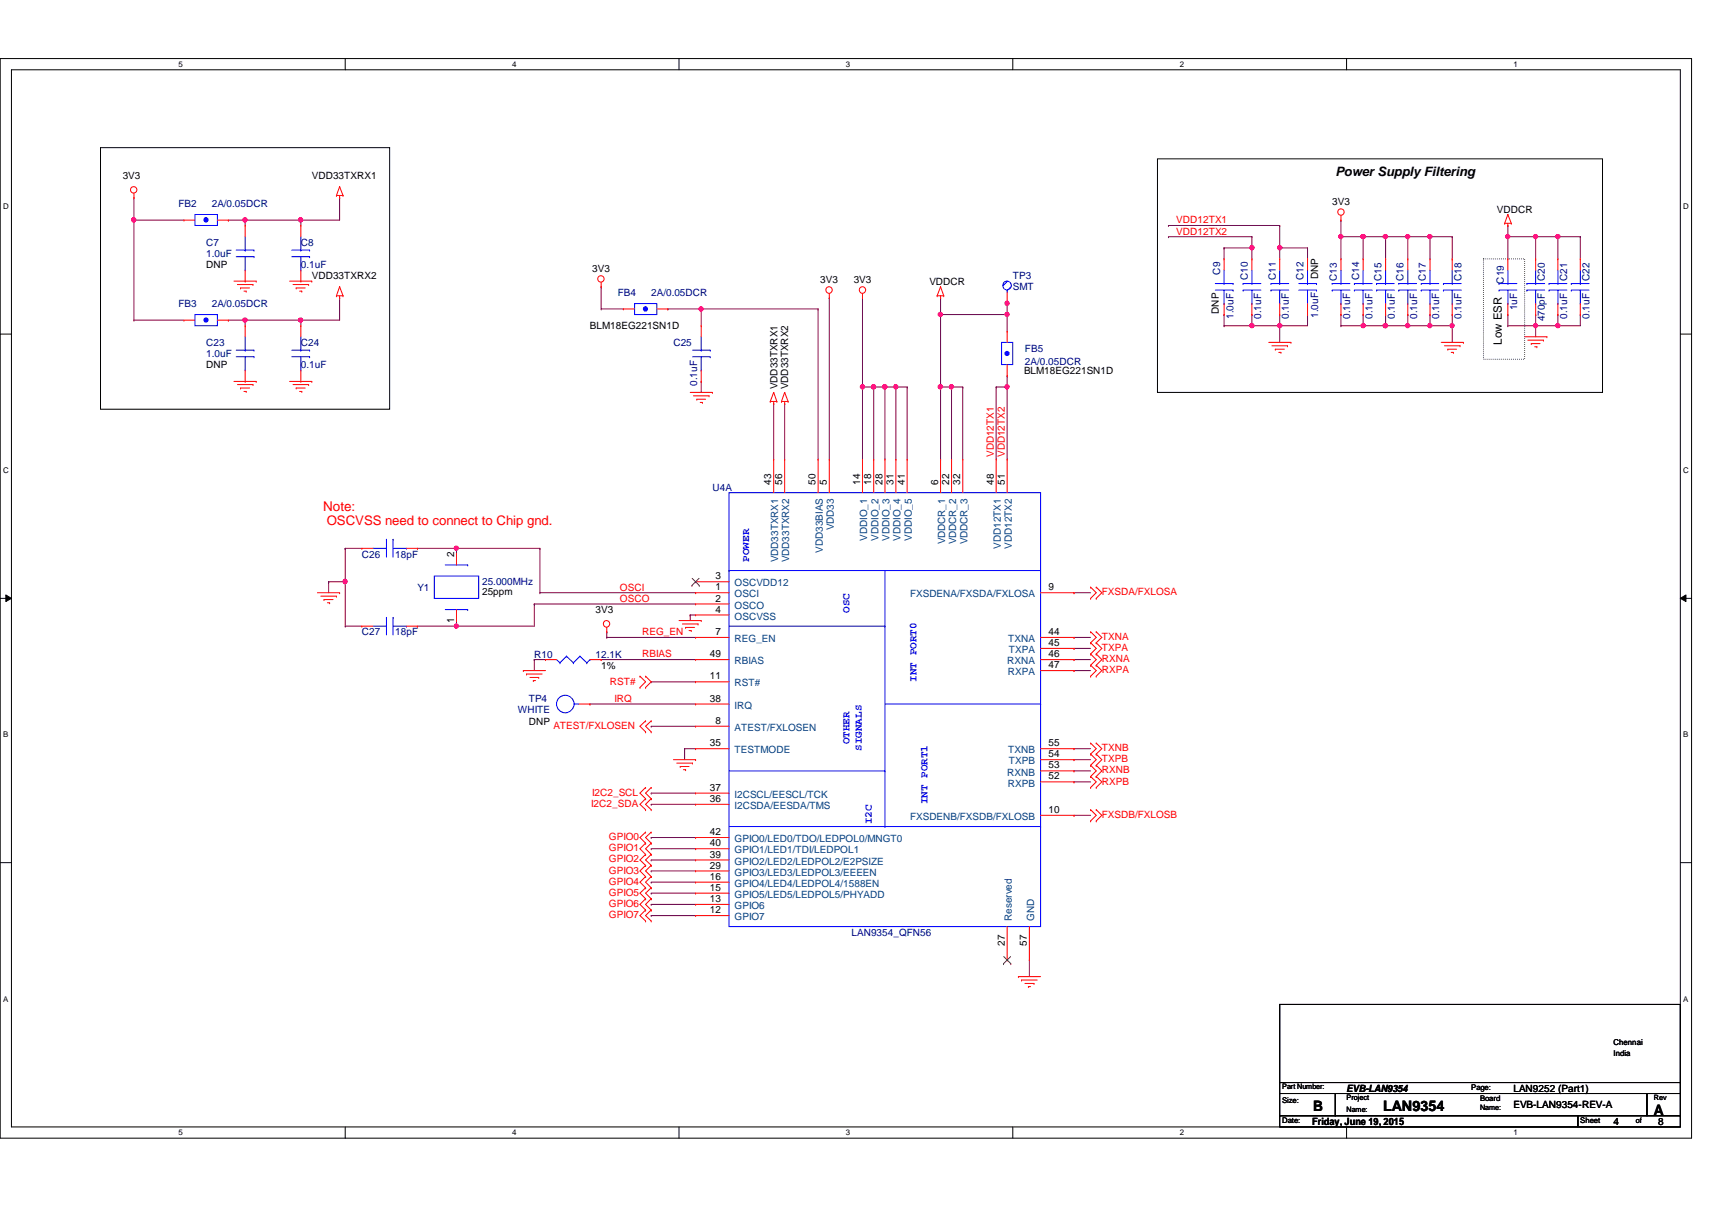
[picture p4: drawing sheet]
<svg xmlns="http://www.w3.org/2000/svg" width="297mm" height="210mm" viewBox="0 0 297 210" stroke-linecap="round" stroke-linejoin="round" font-family="sans-serif">
<path d="M0 10.2h293.5v187.2h-293.5zM2 12.1h289.5v183.4h-289.5z" fill="none" stroke="#000" stroke-width=".17"/>
<g fill="#fff">
<path d="M30.9 10.4h.8v1.5h-.8z"/>
<path d="M30.9 195.7h.8v1.5h-.8z"/>
</g>
<path d="M59.9 10.2v1.9M59.9 195.5v1.9" fill="none" stroke="#000" stroke-width=".17"/>
<g fill="#fff">
<path d="M88.9 10.4h.7v1.5h-.7z"/>
<path d="M88.9 195.7h.7v1.5h-.7z"/>
</g>
<path d="M117.8 10.2v1.9M117.8 195.5v1.9" fill="none" stroke="#000" stroke-width=".17"/>
<g fill="#fff">
<path d="M146.8 10.4h.7v1.5h-.7z"/>
<path d="M146.8 195.7h.7v1.5h-.7z"/>
</g>
<path d="M175.7 10.2v1.9M175.7 195.5v1.9" fill="none" stroke="#000" stroke-width=".17"/>
<g fill="#fff">
<path d="M204.7 10.4h.7v1.5h-.7z"/>
<path d="M204.7 195.7h.7v1.5h-.7z"/>
</g>
<path d="M233.6 10.2v1.9M233.6 195.5v1.9" fill="none" stroke="#000" stroke-width=".17"/>
<g fill="#fff">
<path d="M262.6 10.4h.8v1.5h-.8z"/>
<path d="M262.6 195.7h.8v1.5h-.8z"/>
<path d="M.5 35h1v1.5h-1z"/>
<path d="M292.1 35h.9v1.5h-.9z"/>
<path d="M.5 80.9h1v1.5h-1z"/>
<path d="M292.1 80.9h.9v1.5h-.9z"/>
</g>
<path d="M0 58h2M291.5 58h2" fill="none" stroke="#000" stroke-width=".17"/>
<g fill="#fff">
<path d="M.5 126.7h.9v1.5h-.9z"/>
<path d="M292.1 126.7h.8v1.5h-.8z"/>
</g>
<path d="M0 103.8h2M1 103.2l1 .6-1 .6zM291.5 103.8l1-.6v1.2zM291.5 103.8h2" fill="none" stroke="#000" stroke-width=".17"/>
<path d="M1 103.2l1 .6-1 .6zM291.5 103.8l1-.6v1.2z" fill="#000"/>
<g fill="#fff">
<path d="M.5 172.6h.9v1.5h-.9z"/>
<path d="M292.1 172.6h.8v1.5h-.8z"/>
</g>
<path d="M17.4 25.6h50.2v45.4h-50.2zM200.8 27.6h77.2v40.5h-77.2zM0 149.6h2M291.5 149.6h2" fill="none" stroke="#000" stroke-width=".17"/>
<path d="M257.4 44.9h7.1v17.4h-7.1z" fill="none" stroke="#000" stroke-width=".17" stroke-dasharray="0 .3"/>
<path d="M59.9 95.1h.1M59.9 95.1h2.9M72.4 95.1h.1M72.4 95.1h21.3M79.2 95.1h.1M59.9 108.6h.1M59.9 108.6h2.9M72.4 108.6h.1M72.4 108.6h6.8" fill="none" stroke="#800040" stroke-width=".17"/>
<circle cx="79.2" cy="95.1" r=".37" fill="#f0f"/>
<circle cx="79.2" cy="95.1" r=".37" fill="none" stroke="#f0f" stroke-width=".17"/>
<path d="M236.5 41.1h.1M236.5 41.1v3.8M93.7 95.1h.1M93.7 95.1v7.7M92.7 104.8h.1M92.7 104.8v3.8" fill="none" stroke="#800040" stroke-width=".17"/>
<circle cx="236.5" cy="41" r=".37" fill="#f0f"/>
<circle cx="236.5" cy="41" r=".37" fill="none" stroke="#f0f" stroke-width=".17"/>
<path d="M236.5 54.6h.1M236.5 54.6v1.9M261.6 56.5h.1M261.6 56.5h4.8" fill="none" stroke="#800040" stroke-width=".17"/>
<circle cx="266.4" cy="56.5" r=".37" fill="#f0f"/>
<circle cx="266.4" cy="56.5" r=".37" fill="none" stroke="#f0f" stroke-width=".17"/>
<path d="M266.4 54.6h.1M266.4 54.6v1.9M270.3 54.6h.1M270.3 41.1h.1M270.3 41.1v3.8M270.3 54.6v1.9" fill="none" stroke="#800040" stroke-width=".17"/>
<circle cx="270.3" cy="41" r=".37" fill="#f0f"/>
<circle cx="270.3" cy="41" r=".37" fill="none" stroke="#f0f" stroke-width=".17"/>
<path d="M252 56.5h.1M252 56.5v2.9M261.6 54.6h.1M261.6 41.1h.1M261.6 41.1v3.8M261.6 54.6v1.9M266.4 56.5h.1M266.4 41.1h.1M266.4 56.5h3.9M266.4 41.1v3.8M266.4 56.5v1.9" fill="none" stroke="#800040" stroke-width=".17"/>
<circle cx="266.4" cy="41" r=".37" fill="#f0f"/>
<circle cx="266.4" cy="41" r=".37" fill="none" stroke="#f0f" stroke-width=".17"/>
<path d="M240.4 41.1h.1M240.4 41.1v3.8" fill="none" stroke="#800040" stroke-width=".17"/>
<circle cx="240.4" cy="41" r=".37" fill="#f0f"/>
<circle cx="240.4" cy="41" r=".37" fill="none" stroke="#f0f" stroke-width=".17"/>
<path d="M240.4 54.6h.1M240.4 54.6v1.9" fill="none" stroke="#800040" stroke-width=".17"/>
<circle cx="240.4" cy="56.5" r=".37" fill="#f0f"/>
<circle cx="240.4" cy="56.5" r=".37" fill="none" stroke="#f0f" stroke-width=".17"/>
<path d="M232.7 41.1h.1M232.7 41.1v3.8" fill="none" stroke="#800040" stroke-width=".17"/>
<circle cx="232.6" cy="41" r=".37" fill="#f0f"/>
<circle cx="232.6" cy="41" r=".37" fill="none" stroke="#f0f" stroke-width=".17"/>
<path d="M244.3 41.1h.1M244.3 41.1v3.8" fill="none" stroke="#800040" stroke-width=".17"/>
<circle cx="244.2" cy="41" r=".37" fill="#f0f"/>
<circle cx="244.2" cy="41" r=".37" fill="none" stroke="#f0f" stroke-width=".17"/>
<path d="M232.7 54.6h.1M232.7 54.6v1.9M240.4 56.5h.1M244.3 54.6h.1M244.3 54.6v1.9h-3.9" fill="none" stroke="#800040" stroke-width=".17"/>
<circle cx="240.4" cy="56.5" r=".37" fill="#f0f"/>
<circle cx="240.4" cy="56.5" r=".37" fill="none" stroke="#f0f" stroke-width=".17"/>
<path d="M244.3 56.5h.1M248.1 54.6h.1M248.1 54.6v1.9h-3.8" fill="none" stroke="#800040" stroke-width=".17"/>
<circle cx="244.2" cy="56.5" r=".37" fill="#f0f"/>
<circle cx="244.2" cy="56.5" r=".37" fill="none" stroke="#f0f" stroke-width=".17"/>
<g fill="none" stroke="#800040" stroke-width=".17">
<path d="M143.9 51.7h.1M143.9 51.7v28M232.7 56.5h.1M232.7 56.5h3.8M274.2 54.6h.1M274.2 41.1h.1M274.2 41.1v3.8M274.2 54.6v1.9M134.2 70h.1M134.2 70v9.7M149.6 67.1h.1M149.6 67.1v12.6"/>
<path d="M104.3 114.4h.1M104.3 114.4h16.4M105.3 110.6h.1M105.3 110.6h15.4M113 118.3h.1M113 118.3h7.7M119.8 106.7h.1M119.8 106.7h.9M119.8 106.7v1M186.3 102.8h.1M186.3 116.3h.1M186.3 114.4h.1"/>
<path d="M186.3 110.6h.1M186.3 112.5h.1M186.3 102.8h2.9M186.3 110.6h2.9M186.3 116.3h2.9M186.3 114.4h2.9M186.3 112.5h2.9M102.4 122.1h.1M102.4 122.1h18.3M113 126h.1M113 126h7.7M118.8 129.9h.1"/>
<path d="M118.8 129.9h1.9"/>
</g>
<circle cx="149.6" cy="67.1" r=".38" fill="#f0f"/>
<circle cx="149.6" cy="67.1" r=".38" fill="none" stroke="#f0f" stroke-width=".17"/>
<path d="M149.6 67.1h.1M149.6 67.1h2M153.5 67.1h.1M153.5 67.1v12.6M155.4 67.1h.1M155.4 67.1v12.6" fill="none" stroke="#800040" stroke-width=".17"/>
<circle cx="153.5" cy="67.1" r=".38" fill="#f0f"/>
<circle cx="153.5" cy="67.1" r=".38" fill="none" stroke="#f0f" stroke-width=".17"/>
<path d="M153.5 67.1h.1M153.5 67.1h1.9" fill="none" stroke="#800040" stroke-width=".17"/>
<circle cx="155.4" cy="67.1" r=".38" fill="#f0f"/>
<circle cx="155.4" cy="67.1" r=".38" fill="none" stroke="#f0f" stroke-width=".17"/>
<circle cx="153.5" cy="67.1" r=".38" fill="#f0f"/>
<circle cx="153.5" cy="67.1" r=".38" fill="none" stroke="#f0f" stroke-width=".17"/>
<path d="M151.6 67.1h.1M151.6 67.1v12.6" fill="none" stroke="#800040" stroke-width=".17"/>
<circle cx="151.6" cy="67.1" r=".38" fill="#f0f"/>
<circle cx="151.6" cy="67.1" r=".38" fill="none" stroke="#f0f" stroke-width=".17"/>
<path d="M151.6 67.1h.1M151.6 67.1h1.9" fill="none" stroke="#800040" stroke-width=".17"/>
<circle cx="151.6" cy="67.1" r=".38" fill="#f0f"/>
<circle cx="151.6" cy="67.1" r=".38" fill="none" stroke="#f0f" stroke-width=".17"/>
<path d="M163.2 67.1h.1M163.2 67.1v12.6" fill="none" stroke="#800040" stroke-width=".17"/>
<circle cx="163.2" cy="67.1" r=".38" fill="#f0f"/>
<circle cx="163.2" cy="67.1" r=".38" fill="none" stroke="#f0f" stroke-width=".17"/>
<path d="M163.2 54.6h.1M163.2 54.6v12.5M165.1 67.1h.1M165.1 67.1h1.9M167 67.1h.1M167 67.1v12.6" fill="none" stroke="#800040" stroke-width=".17"/>
<circle cx="163.2" cy="54.5" r=".37" fill="#f0f"/>
<circle cx="163.2" cy="54.5" r=".37" fill="none" stroke="#f0f" stroke-width=".17"/>
<path d="M165.1 67.1h.1M165.1 67.1v12.6" fill="none" stroke="#800040" stroke-width=".17"/>
<circle cx="165.1" cy="67.1" r=".38" fill="#f0f"/>
<circle cx="165.1" cy="67.1" r=".38" fill="none" stroke="#f0f" stroke-width=".17"/>
<path d="M155.4 67.1h.1M155.4 67.1h2M157.4 67.1h.1M157.4 67.1v12.6M163.2 67.1h.1M163.2 67.1h1.9M172.8 67.1h.1M172.8 67.1v12.6M174.7 67.1h.1M174.7 67.1v12.6" fill="none" stroke="#800040" stroke-width=".17"/>
<circle cx="174.7" cy="67.1" r=".38" fill="#f0f"/>
<circle cx="174.7" cy="67.1" r=".38" fill="none" stroke="#f0f" stroke-width=".17"/>
<g fill="none" stroke="#800040" stroke-width=".17">
<path d="M121.7 53.6h.1M121.7 53.6h20.2M136.1 70h.1M136.1 70v9.7M186.3 129.9h.1M186.3 131.8h.1M186.3 133.7h.1M186.3 135.6h.1M186.3 129.9h2.9M186.3 131.8h2.9M186.3 133.7h2.9M186.3 135.6h2.9"/>
<path d="M186.3 141.4h.1M186.3 141.4h2.9"/>
</g>
<circle cx="121.6" cy="53.6" r=".38" fill="#f0f"/>
<circle cx="121.6" cy="53.6" r=".38" fill="none" stroke="#f0f" stroke-width=".17"/>
<g fill="none" stroke="#800040" stroke-width=".17">
<path d="M141.9 53.6h.1M141.9 53.6v26.1M149.6 51.7h.1M149.6 51.7v15.4M172.8 67.1h.1M172.8 67.1h1.9M79.2 95.1h.1M79.2 95.1v1M79.2 107.7h.1M79.2 108.6h.1M79.2 107.7v.9M79.2 108.6h13.5"/>
<path d="M113 137.6h.1M113 139.5h.1M113 137.6h7.7M113 139.5h7.7M113 145.3h.1M113 147.2h.1M113 149.2h.1M113 145.3h7.7M113 147.2h7.7M113 149.2h7.7M178.6 166.5h.1M178.6 166.5v2.9"/>
</g>
<circle cx="79.2" cy="108.6" r=".37" fill="#f0f"/>
<circle cx="79.2" cy="108.6" r=".37" fill="none" stroke="#f0f" stroke-width=".17"/>
<path d="M52.2 38.2h.1M52.2 38.2h6.7" fill="none" stroke="#800040" stroke-width=".17"/>
<circle cx="52.2" cy="38.1" r=".38" fill="#f0f"/>
<circle cx="52.2" cy="38.1" r=".38" fill="none" stroke="#f0f" stroke-width=".17"/>
<path d="M42.5 38.2h.1M42.5 38.2v.9M52.2 38.2h.1M52.2 38.2v.9M52.2 55.5h.1M52.2 55.5v1M52.2 55.5h6.7" fill="none" stroke="#800040" stroke-width=".17"/>
<circle cx="52.2" cy="55.5" r=".37" fill="#f0f"/>
<circle cx="52.2" cy="55.5" r=".37" fill="none" stroke="#f0f" stroke-width=".17"/>
<path d="M23.2 38.2h.1M23.2 38.2h8.7M23.2 38.2v17.3M23.2 55.5h.1M23.2 55.5h8.7M42.5 55.5h.1M42.5 55.5v1" fill="none" stroke="#800040" stroke-width=".17"/>
<circle cx="23.2" cy="38.1" r=".38" fill="#f0f"/>
<circle cx="23.2" cy="38.1" r=".38" fill="none" stroke="#f0f" stroke-width=".17"/>
<path d="M23.2 34.3h.1M23.2 34.3v3.9M39.6 38.2h.1M39.6 38.2h12.6M42.5 38.2h.1M58.9 34.3h.1M58.9 34.3v3.9M58.9 51.7h.1M58.9 51.7v3.8" fill="none" stroke="#800040" stroke-width=".17"/>
<circle cx="42.5" cy="38.1" r=".38" fill="#f0f"/>
<circle cx="42.5" cy="38.1" r=".38" fill="none" stroke="#f0f" stroke-width=".17"/>
<path d="M39.6 55.5h.1M39.6 55.5h12.6M42.5 55.5h.1" fill="none" stroke="#800040" stroke-width=".17"/>
<circle cx="42.5" cy="55.5" r=".37" fill="#f0f"/>
<circle cx="42.5" cy="55.5" r=".37" fill="none" stroke="#f0f" stroke-width=".17"/>
<path d="M222 43h.1M222 43v1.9" fill="none" stroke="#800040" stroke-width=".17"/>
<circle cx="222" cy="43" r=".38" fill="#f0f"/>
<circle cx="222" cy="43" r=".38" fill="none" stroke="#f0f" stroke-width=".17"/>
<path d="M202.7 41.1h.1M202.7 41.1h14.5M217.2 43h.1M217.2 43v1.9" fill="none" stroke="#800040" stroke-width=".17"/>
<circle cx="217.2" cy="43" r=".38" fill="#f0f"/>
<circle cx="217.2" cy="43" r=".38" fill="none" stroke="#f0f" stroke-width=".17"/>
<path d="M202.7 39.1h.1M202.7 39.1h19.3M163.2 54.6h.1M163.2 51.7h.1M163.2 54.6h11.5M163.2 51.7v2.9M217.2 54.6h.1M217.2 54.6v1.9M222 56.5h.1M222 56.5v2.9M59.9 100.9h.1M59.9 100.9v7.7" fill="none" stroke="#800040" stroke-width=".17"/>
<circle cx="59.9" cy="100.9" r=".38" fill="#f0f"/>
<circle cx="59.9" cy="100.9" r=".38" fill="none" stroke="#f0f" stroke-width=".17"/>
<g fill="none" stroke="#800040" stroke-width=".17">
<path d="M104.3 53.6h.1M104.3 49.7h.1M104.3 53.6h3.9M104.3 49.7v3.9M115.9 53.6h.1M115.9 53.6h5.8M121.7 53.6h.1M121.7 53.6v2.9M217.2 56.5h.1M217.2 56.5h4.8M121.7 66.2h.1M121.7 66.2v1.9"/>
<path d="M92.7 104.8h.1M92.7 104.8h28M93.7 102.8h.1M93.7 102.8h27"/>
</g>
<circle cx="222" cy="56.5" r=".37" fill="#f0f"/>
<circle cx="222" cy="56.5" r=".37" fill="none" stroke="#f0f" stroke-width=".17"/>
<circle cx="217.2" cy="56.5" r=".37" fill="#f0f"/>
<circle cx="217.2" cy="56.5" r=".37" fill="none" stroke="#f0f" stroke-width=".17"/>
<g fill="none" stroke="#800040" stroke-width=".17">
<path d="M222 39.1h.1M222 39.1v3.9M174.7 54.6h.1M174.7 54.6v2.9M212.4 43h.1M212.4 54.6h.1M212.4 56.5h.1M212.4 43v1.9M212.4 54.6v1.9M212.4 56.5h4.8M217.2 41.1h.1M217.2 41.1v1.9h-4.8"/>
<path d="M222 54.6h.1M222 43h.1M222 56.5h.1M222 54.6v1.9M222 43h4.9M226.9 43h.1M226.9 54.6h.1M226.9 43v1.9M226.9 54.6v1.9h-4.9M174.7 65.2h.1M174.7 65.2v1.9"/>
</g>
<circle cx="174.7" cy="54.5" r=".37" fill="#f0f"/>
<circle cx="174.7" cy="54.5" r=".37" fill="none" stroke="#f0f" stroke-width=".17"/>
<g fill="none" stroke="#800040" stroke-width=".17">
<path d="M232.7 41.1h.1M232.7 41.1h3.8M240.4 41.1h.1M240.4 41.1h7.7M244.3 41.1h.1M261.6 41.1h.1M261.6 41.1h12.6M266.4 41.1h.1M270.3 41.1h.1M59.9 95.1h.1M59.9 95.1v5.8h-2.9M57 100.9h.1"/>
<path d="M57 100.9v1.9M92.7 114.4h.1M92.7 114.4h2M92.7 114.4v1.9M105.3 109.6h.1M105.3 109.6v1M118.8 129.9h.1M118.8 129.9v1.9"/>
</g>
<circle cx="261.6" cy="41" r=".37" fill="#f0f"/>
<circle cx="261.6" cy="41" r=".37" fill="none" stroke="#f0f" stroke-width=".17"/>
<path d="M270.3 56.5h.1M270.3 56.5h3.9" fill="none" stroke="#800040" stroke-width=".17"/>
<circle cx="270.3" cy="56.5" r=".37" fill="#f0f"/>
<circle cx="270.3" cy="56.5" r=".37" fill="none" stroke="#f0f" stroke-width=".17"/>
<path d="M248.1 41.1h.1M248.1 41.1v3.8" fill="none" stroke="#800040" stroke-width=".17"/>
<circle cx="248.1" cy="41" r=".37" fill="#f0f"/>
<circle cx="248.1" cy="41" r=".37" fill="none" stroke="#f0f" stroke-width=".17"/>
<path d="M248.1 56.5h.1M248.1 56.5h3.9" fill="none" stroke="#800040" stroke-width=".17"/>
<circle cx="251.9" cy="56.5" r=".37" fill="#f0f"/>
<circle cx="251.9" cy="56.5" r=".37" fill="none" stroke="#f0f" stroke-width=".17"/>
<circle cx="248.1" cy="56.5" r=".37" fill="#f0f"/>
<circle cx="248.1" cy="56.5" r=".37" fill="none" stroke="#f0f" stroke-width=".17"/>
<path d="M261.6 39.1h.1M261.6 39.1v2M236.5 56.5h.1M236.5 56.5h3.9M248.1 41.1h.1M248.1 41.1h3.9M252 54.6h.1M252 41.1h.1M252 41.1v3.8M252 54.6v1.9" fill="none" stroke="#800040" stroke-width=".17"/>
<circle cx="236.5" cy="56.5" r=".37" fill="#f0f"/>
<circle cx="236.5" cy="56.5" r=".37" fill="none" stroke="#f0f" stroke-width=".17"/>
<path d="M174.7 52.7h.1M174.7 52.7v1.9M113 151.1h.1M113 153h.1M113 154.9h.1M113 156.9h.1M113 158.8h.1M113 151.1h7.7M113 153h7.7M113 154.9h7.7M113 156.9h7.7M113 158.8h7.7" fill="none" stroke="#800040" stroke-width=".17"/>
<circle cx="174.7" cy="52.6" r=".38" fill="#f0f"/>
<circle cx="174.7" cy="52.6" r=".38" fill="none" stroke="#f0f" stroke-width=".17"/>
<path d="M236.5 41.1h.1M236.5 41.1h3.9" fill="none" stroke="#800040" stroke-width=".17"/>
<circle cx="236.5" cy="41" r=".37" fill="#f0f"/>
<circle cx="236.5" cy="41" r=".37" fill="none" stroke="#f0f" stroke-width=".17"/>
<path d="M232.7 38.2h.1M232.7 38.2v2.9" fill="none" stroke="#800040" stroke-width=".17"/>
<g fill="none" stroke="#f00" stroke-width=".17">
<path d="M23.2 34.3h.1M23.2 33.5v.8M58.4 33.9h.1M58.4 33.9h1.1M58.9 34.3h.1M58.9 32.4h.1M58.9 33.9v.4M58.9 32.4l-.5 1.5M58.9 32.4l.6 1.5M59.5 33.9h.1M232.7 38.2h.1M232.7 37.4v.8"/>
<path d="M261.1 38.7h.1M261.1 38.7h1.1M261.6 39.1h.1M261.6 37.2h.1M261.6 38.7v.4M261.6 37.2l-.5 1.5M261.6 37.2l.6 1.5M262.2 38.7h.1M40.6 48.8h3.8M41.2 49.4h2.7M41.7 50h.1M41.7 50h1.6"/>
<path d="M42.3 50.5h.4M42.7 50.5h.1M43.9 49.4h.1M44.4 48.8h.1M50.2 48.8h3.9M50.8 49.4h2.7M51.4 50h.1M51.4 50h1.6M52 50.5h.4M52.4 50.5h.1M53.5 49.4h.1M54.1 48.8h.1"/>
<path d="M58.4 51.3h.1M58.4 51.3h1.1M58.9 51.7h.1M58.9 49.7h.1M58.9 51.3v.4M58.9 49.7l-.5 1.6M58.9 49.7l.6 1.6M59.5 51.3h.1M104.3 49.7h.1M104.3 49v.7M143.9 51.7h.1M143.9 50.9v.8"/>
<path d="M149.6 51.7h.1M149.6 50.9v.8M162.6 51.3h.1M162.6 51.3h1.1M163.2 51.7h.1M163.2 49.7h.1M163.2 51.3v.4M163.2 49.7l-.6 1.6M163.2 49.7l.5 1.6M163.7 51.3h.1M220.1 59.4h3.9M220.7 60h2.7"/>
<path d="M223.4 60h.1M224 59.4h.1M226.9 44.9h.1M226.9 54.6h.1M226.9 44.9v2M226.9 52.7v1.9M240.4 44.9h.1M240.4 54.6h.1M240.4 44.9v2M240.4 52.7v1.9M250.1 59.4h3.8M250.6 60h2.7"/>
<path d="M253.3 60h.1M253.9 59.4h.1M264.5 58.4h3.9M265.1 59h2.7M265.7 59.6h.1M265.7 59.6h1.5M267.8 59h.1M268.4 58.4h.1M40.6 66.2h3.8M41.2 66.7h2.7M41.7 67.3h.1M41.7 67.3h1.6"/>
<path d="M42.3 67.9h.4M42.7 67.9h.1M43.9 66.7h.1M44.4 66.2h.1M50.2 66.2h3.9M50.8 66.7h2.7M51.4 67.3h.1M51.4 67.3h1.6M52 67.9h.4M52.4 67.9h.1M53.5 66.7h.1M54.1 66.2h.1"/>
<path d="M119.8 68.1h3.8M120.3 68.7h2.7M120.9 69.3h.1M120.9 69.3h1.5M121.5 69.8h.4M121.9 69.8h.1M123 68.7h.1M123.6 68.1h.1M133.6 69.6h.1M133.6 69.6h1.2M134.2 70h.1M134.2 68.1h.1"/>
<path d="M134.2 79.7h.1M134.2 69.6v.4M134.2 79.7v5.8M134.2 68.1l-.6 1.5M134.2 68.1l.6 1.5M134.8 69.6h.1M135.6 69.6h.1M135.6 69.6h1.1M136.1 70h.1M136.1 68.1h.1M136.1 79.7h.1M136.1 69.6v.4"/>
<path d="M136.1 79.7v5.8M136.1 68.1l-.5 1.5M136.1 68.1l.6 1.5M136.7 69.6h.1M141.9 79.7h.1M141.9 79.7v5.8M143.9 79.7h.1M143.9 79.7v5.8M149.6 79.7h.1M149.6 79.7v5.8M151.6 79.7h.1M151.6 79.7v5.8"/>
<path d="M153.5 79.7h.1M153.5 79.7v5.8M155.4 79.7h.1M155.4 79.7v5.8M157.4 79.7h.1M157.4 79.7v5.8M163.2 79.7h.1M163.2 79.7v5.8M165.1 79.7h.1M165.1 79.7v5.8M167 79.7h.1M167 79.7v5.8"/>
<path d="M172.8 79.7h.1M172.8 79.7v5.8M174.7 79.7h.1M174.7 79.7v5.8M221.3 60.6h.1M221.3 60.6h1.5M221.9 61.1h.3M222.2 61.1h.1M251.2 60.6h.1M251.2 60.6h1.5M251.8 61.1h.4M252.2 61.1h.1"/>
<path d="M266.3 60.2h.4M266.7 60.2h.1M62.8 95.1h.1M62.8 95.1h1.9M70.5 95.1h1.9M72.4 95.1h.1M55.1 102.8h3.8M55.7 103.4h2.7M56.2 104h.1M56.2 104h1.6M56.8 104.6h.4M57.2 104.6h.1"/>
<path d="M58.4 103.4h.1M58.9 102.8h.1M90.8 116.3h.1M90.8 116.3h3.9M91.4 116.9h.1M91.4 116.9h2.7M91.9 117.5h1.6M92.5 118.1h.1M92.5 118.1h.4M93.5 117.5h.1M105.3 109.6h.1M105.3 108.8v.8"/>
<path d="M111 117.3h.1M111 119.3h.1M111 117.3l1 1-1 1M112 119.3h.1M112 117.3h.1M112 117.3l1 1-1 1M117.8 107.7h3.9M118.4 108.2h2.7M119 108.8h.1M119 108.8h1.5M119.5 109.4h.4M119.9 109.4h.1"/>
<path d="M120.7 102.8h.1M120.7 104.8h.1M120.7 100.9h.1M120.7 106.7h.1M120.7 110.6h.1M120.7 118.3h.1M120.7 114.4h.1M120.7 102.8h5.8M120.7 104.8h5.8M120.7 100.9h5.8M120.7 106.7h5.8M120.7 110.6h5.8"/>
<path d="M120.7 118.3h5.8M120.7 114.4h5.8M121.1 108.2h.1M121.7 107.7h.1M180.5 102.8h5.8M180.5 116.3h5.8M180.5 110.6h5.8M180.5 114.4h5.8M180.5 112.5h5.8M186.3 102.8h.1M186.3 116.3h.1M186.3 114.4h.1"/>
<path d="M186.3 112.5h.1M186.3 110.6h.1M189.2 103.8h.1M189.2 101.9h.1M189.2 117.3h.1M189.2 115.4h.1M189.2 113.5h.1M189.2 111.5h.1M189.2 109.6h.1M189.2 101.9l1 .9-1 1M189.2 115.4l1 .9-1 1M189.2 113.5l1 .9-1 1"/>
<path d="M189.2 109.6l1 1-1 .9M189.2 111.5l1 1-1 1M190.2 103.8h.1M190.2 101.9h.1M190.2 117.3h.1M190.2 115.4h.1M190.2 113.5h.1M190.2 111.5h.1M190.2 109.6h.1M190.2 101.9l1 .9-1 1M190.2 115.4l1 .9-1 1M190.2 113.5l1 .9-1 1"/>
<path d="M190.2 109.6l1 1-1 .9M190.2 111.5l1 1-1 1M112 125.1h.1M112 127h.1M112 136.6h.1M112 138.6h.1M112 125.1l-1 .9 1 1M112 136.6l-1 1 1 1M112 138.6l-1 .9 1 1M113 125.1h.1M113 127h.1M113 136.6h.1"/>
<path d="M113 138.6h.1M113 125.1l-1 .9 1 1M113 136.6l-1 1 1 1M113 138.6l-1 .9 1 1M116.8 131.8h3.9M117.4 132.4h2.7M118 133h.1M118 133h1.5M118.6 133.5h.4M119 133.5h.1M120.1 132.4h.1M120.7 131.8h.1"/>
<path d="M120.7 126h.1M120.7 122.1h.1M120.7 129.9h.1M120.7 137.6h.1M120.7 139.5h.1M120.7 126h5.8M120.7 122.1h5.8M120.7 129.9h5.8M120.7 137.6h5.8M120.7 139.5h5.8M180.5 131.8h5.8M180.5 129.9h5.8"/>
<path d="M180.5 133.7h5.8M180.5 135.6h5.8M186.3 129.9h.1M186.3 131.8h.1M186.3 133.7h.1M186.3 135.6h.1M189.2 130.8h.1M189.2 128.9h.1M189.2 132.8h.1M189.2 134.7h.1M189.2 136.6h.1M189.2 128.9l1 1-1 .9"/>
<path d="M189.2 130.8l1 1-1 1M189.2 132.8l1 .9-1 1M189.2 134.7l1 .9-1 1M190.2 130.8h.1M190.2 128.9h.1M190.2 132.8h.1M190.2 134.7h.1M190.2 136.6h.1M190.2 128.9l1 1-1 .9M190.2 130.8l1 1-1 1M190.2 132.8l1 .9-1 1M190.2 134.7l1 .9-1 1"/>
<path d="M112 144.4h.1M112 146.3h.1M112 148.2h.1M112 150.1h.1M112 140.5h.1M112 152.1h.1M112 154h.1M112 155.9h.1M112 157.9h.1M112 159.8h.1M112 144.4l-1 .9 1 1M112 146.3l-1 .9 1 1"/>
<path d="M112 148.2l-1 1 1 .9M112 150.1l-1 1 1 1M112 152.1l-1 .9 1 1M112 154l-1 .9 1 1M112 155.9l-1 1 1 1M112 157.9l-1 .9 1 1M113 144.4h.1M113 146.3h.1M113 148.2h.1M113 150.1h.1M113 140.5h.1M113 152.1h.1"/>
<path d="M113 154h.1M113 155.9h.1M113 157.9h.1M113 159.8h.1M113 144.4l-1 .9 1 1M113 146.3l-1 .9 1 1M113 148.2l-1 1 1 .9M113 150.1l-1 1 1 1M113 152.1l-1 .9 1 1M113 154l-1 .9 1 1M113 155.9l-1 1 1 1M113 157.9l-1 .9 1 1"/>
<path d="M120.7 145.3h.1M120.7 147.2h.1M120.7 149.2h.1M120.7 151.1h.1M120.7 153h.1M120.7 154.9h.1M120.7 156.9h.1M120.7 158.8h.1M120.7 145.3h5.8M120.7 147.2h5.8M120.7 149.2h5.8M120.7 151.1h5.8"/>
<path d="M120.7 153h5.8M120.7 154.9h5.8M120.7 156.9h5.8M120.7 158.8h5.8M180.5 141.4h5.8M186.3 141.4h.1M189.2 142.4h.1M189.2 140.5h.1M189.2 140.5l1 .9-1 1M190.2 142.4h.1M190.2 140.5h.1M190.2 140.5l1 .9-1 1"/>
<path d="M174.7 166.5h.1M174.7 160.7v5.8M176.7 169.4h.1M176.7 169.4h3.8M177.2 170h.1M177.2 170h2.8M177.8 170.6h1.6M178.4 171.2h.1M178.4 171.2h.4M178.6 166.5h.1M178.6 160.7v5.8M179.4 170.6h.1"/>
<circle cx="23.2" cy="32.9" r=".56"/>
<circle cx="232.7" cy="36.8" r=".56"/>
<circle cx="104.3" cy="48.4" r=".56"/>
<circle cx="143.8" cy="50.3" r=".56"/>
<circle cx="149.6" cy="50.3" r=".56"/>
<circle cx="105.2" cy="108.2" r=".56"/>
</g>
<path d="M222 174.2h69.5v13.6h-69.5zM222 193.5h51.8v2h-51.8zM222 189.7h9.7v3.8h-9.7zM222 187.8h69.5v1.9h-69.5zM231.7 189.7h54v3.8h-54zM273.8 193.5h17.7v2h-17.7zM285.7 189.7h5.8v3.8h-5.8z" fill="none" stroke="#000" stroke-width=".17"/>
<g fill="none" stroke="#00f" stroke-width=".17">
<path d="M33.8 54.6h3.9v1.9h-3.9zM225.3 49.2h3.1M225.3 50.3h3.1M226.9 52.7h.1M226.9 49.2h.1M226.9 46.9v2.3M226.9 50.3v2.4M228.4 49.2h.1M228.4 50.3h.1M238.8 49.2h.1M238.8 50.3h.1M238.8 49.2h3.1"/>
<path d="M238.8 50.3h3.1M240.4 52.7h.1M240.4 49.2h.1M240.4 46.9v2.3M240.4 50.3v2.4M64.7 95.1h2.4M67.1 93.6h.1M67.1 95.1h.1M67.1 93.6v3M68.2 93.6h.1M68.2 95.1h2.3M68.2 93.6v3"/>
<path d="M70.5 95.1h.1M126.5 85.5h54v75.2h-54zM126.5 99h.1M126.5 99h54M153.5 99v44.4M126.5 108.6h27M153.5 108.6h.1M126.5 133.7h27M153.5 133.7h.1M153.5 122.1h27M180.5 122.1h.1M126.5 143.4h54"/>
<path d="M153.5 143.4h.1M180.5 143.4h.1"/>
</g>
<path d="M120.1 101.6h.1M120.1 100.3l1.2 1.3M121.3 100.3l-1.2 1.3M121.3 101.6h.1M174.1 167.2h.1M174.2 165.9l1.2 1.3M175.3 165.9l-1.2 1.3M175.4 167.2h.1" fill="none" stroke="#804000" stroke-width=".17"/>
<circle cx="35.7" cy="55.5" r=".37" fill="#00f"/>
<g fill="none" stroke="#00f" stroke-width=".17">
<path d="M42.5 58.4v2.3M110.1 52.7h3.9v1.9h-3.9zM121.7 58.4v2.3M215.7 49.2h.1M215.7 50.3h.1M215.7 49.2h3.1M215.7 50.3h3.1M217.2 52.7h.1M217.2 49.2h.1M217.2 46.9v2.3M217.2 50.3v2.4M220.5 49.2h.1"/>
<path d="M220.5 50.3h.1M220.5 49.2h3.1M220.5 50.3h3.1M222 52.7h.1M222 49.2h.1M222 46.9v2.3M222 50.3v2.4M231.1 49.2h.1M231.1 50.3h.1M231.1 49.2h3.1M231.1 50.3h3.1M232.7 52.7h.1"/>
<path d="M232.7 49.2h.1M232.7 46.9v2.3M232.7 50.3v2.4M250.4 49.2h.1M250.4 50.3h.1M250.4 49.2h3.1M250.4 50.3h3.1M252 52.7h.1M252 49.2h.1M252 46.9v2.3M252 50.3v2.4M268.8 49.2h.1"/>
<path d="M268.8 50.3h.1M268.8 49.2h3.1M268.8 50.3h3.1M270.3 52.7h.1M270.3 49.2h.1M270.3 46.9v2.3M270.3 50.3v2.4M41 60.7h3.1M41 61.9h3.1M42.5 64.2h.1M42.5 60.7h.1M42.5 61.9v2.3"/>
<path d="M44.1 60.7h.1M44.1 61.9h.1M120.1 60.7h3.1M120.1 61.9h3.1M121.7 64.2h.1M121.7 60.7h.1M121.7 61.9v2.3M123.2 60.7h.1M123.2 61.9h.1M64.7 108.6h2.4M67.1 107.1h.1M67.1 108.6h.1"/>
<path d="M67.1 107.1v3.1M68.2 107.1h.1M68.2 108.6h2.3M68.2 107.1v3.1M70.5 108.6h.1"/>
<circle cx="35.7" cy="55.5" r=".37"/>
</g>
<g fill="none" stroke="#f00" stroke-width=".17">
<path d="M31.9 55.5h.1M31.9 55.5h1.9M37.7 55.5h1.9M39.6 55.5h.1M42.5 56.5h.1M42.5 56.5v1.9M121.7 56.5h.1M121.7 56.5v1.9M217.2 44.9h.1M217.2 54.6h.1M217.2 44.9v2M217.2 52.7v1.9"/>
<path d="M222 44.9h.1M222 54.6h.1M222 44.9v2M222 52.7v1.9M232.7 44.9h.1M232.7 54.6h.1M232.7 44.9v2M232.7 52.7v1.9M252 44.9h.1M252 54.6h.1M252 44.9v2M252 52.7v1.9"/>
<path d="M270.3 44.9h.1M270.3 54.6h.1M270.3 44.9v2M270.3 52.7v1.9M42.5 66.2h.1M42.5 64.2v2M121.7 66.2h.1M121.7 64.2v2M62.8 108.6h.1M62.8 108.6h1.9M70.5 108.6h1.9M72.4 108.6h.1"/>
</g>
<circle cx="112" cy="53.6" r=".38" fill="#00f"/>
<g fill="none" stroke="#00f" stroke-width=".17">
<path d="M33.8 37.2h3.9v1.9h-3.9zM52.2 58.4v2.3M210.9 49.2h3M210.9 50.3h3M212.4 52.7h.1M212.4 49.2h.1M212.4 46.9v2.3M212.4 50.3v2.4M213.9 49.2h.1M213.9 50.3h.1M235 49.2h.1M235 50.3h.1"/>
<path d="M235 49.2h3.1M235 50.3h3.1M236.5 52.7h.1M236.5 49.2h.1M236.5 46.9v2.3M236.5 50.3v2.4M242.7 49.2h.1M242.7 50.3h.1M242.7 49.2h3.1M242.7 50.3h3.1M244.3 52.7h.1M244.3 49.2h.1"/>
<path d="M244.3 46.9v2.3M244.3 50.3v2.4M264.9 49.2h.1M264.9 50.3h.1M264.9 49.2h3.1M264.9 50.3h3.1M266.4 52.7h.1M266.4 49.2h.1M266.4 46.9v2.3M266.4 50.3v2.4M272.6 49.2h.1M272.6 50.3h.1"/>
<path d="M272.6 49.2h3.1M272.6 50.3h3.1M274.2 52.7h.1M274.2 49.2h.1M274.2 46.9v2.3M274.2 50.3v2.4M50.6 60.7h3.1M50.6 61.9h3.1M52.2 64.2h.1M52.2 60.7h.1M52.2 61.9v2.3M53.7 60.7h.1"/>
<path d="M53.7 61.9h.1M99.6 122.1h.1M99.6 122.1h.9"/>
<circle cx="112" cy="53.6" r=".38"/>
<circle cx="98.1" cy="122.1" r="1.52"/>
</g>
<g fill="none" stroke="#f00" stroke-width=".17">
<path d="M52.2 56.5h.1M52.2 56.5v1.9M108.2 53.6h.1M108.2 53.6h1.9M114 53.6h1.9M115.9 53.6h.1M212.4 44.9h.1M212.4 54.6h.1M212.4 44.9v2M212.4 52.7v1.9M236.5 44.9h.1M236.5 54.6h.1"/>
<path d="M236.5 44.9v2M236.5 52.7v1.9M244.3 44.9h.1M244.3 54.6h.1M244.3 44.9v2M244.3 52.7v1.9M266.4 44.9h.1M266.4 54.6h.1M266.4 44.9v2M266.4 52.7v1.9M274.2 44.9h.1M274.2 54.6h.1"/>
<path d="M274.2 44.9v2M274.2 52.7v1.9M52.2 66.2h.1M52.2 64.2v2M100.5 122.1h1.9M102.4 122.1h.1"/>
</g>
<circle cx="35.7" cy="38.1" r=".38" fill="#00f"/>
<g fill="none" stroke="#00f" stroke-width=".17">
<path d="M41 43.4h3.1M41 44.5h3.1M42.5 46.9h.1M42.5 43.4h.1M42.5 41.1v2.3M42.5 44.5v2.4M44.1 43.4h.1M44.1 44.5h.1M173.8 59.4h1.9v3.8h-1.9zM75.3 99.9h7.8v3.9h-7.8zM77.3 98h3.8M81.1 98h.1"/>
<path d="M77.3 105.7h3.8M81.1 105.7h.1M96.6 114.4l.6 .6M97.2 115h.1M98.3 113.8h.1M98.3 113.8l-1.1 1.2M98.3 113.8l1.2 1.2M99.5 115h.1M100.6 113.8h.1M100.6 113.8l-1.1 1.2M100.6 113.8l1.2 1.2M101.8 115h.1"/>
<path d="M102.4 114.4h.1M102.4 114.4l-.6 .6"/>
<circle cx="35.7" cy="38.1" r=".38"/>
</g>
<g fill="none" stroke="#f00" stroke-width=".17">
<path d="M31.9 38.2h.1M31.9 38.2h1.9M37.7 38.2h1.9M39.6 38.2h.1M42.5 39.1h.1M42.5 39.1v2M42.5 48.8h.1M42.5 46.9v1.9M79.2 96.1h.1M79.2 96.1v1.9M79.2 107.7h.1M79.2 105.7v2"/>
<path d="M94.7 114.4h.1M94.7 114.4h1.9M102.4 114.4h1.9M104.3 114.4h.1"/>
</g>
<circle cx="174.7" cy="61.3" r=".37" fill="#00f"/>
<g fill="none" stroke="#00f" stroke-width=".17">
<path d="M246.6 49.2h.1M246.6 50.3h.1M246.6 49.2h3M246.6 50.3h3M248.1 52.7h.1M248.1 49.2h.1M248.1 46.9v2.3M248.1 50.3v2.4"/>
<circle cx="174.7" cy="61.3" r=".37"/>
</g>
<path d="M174.7 57.5h.1M174.7 57.5v1.9M248.1 44.9h.1M248.1 54.6h.1M248.1 44.9v2M248.1 52.7v1.9M174.7 65.2h.1M174.7 63.2v2" fill="none" stroke="#f00" stroke-width=".17"/>
<circle cx="174.7" cy="49.5" r=".75" fill="#fff"/>
<circle cx="174.7" cy="49.5" r=".75" fill="#00f"/>
<g fill="none" stroke="#00f" stroke-width=".17">
<path d="M50.6 43.4h3.1M50.6 44.5h3.1M52.2 46.9h.1M52.2 43.4h.1M52.2 41.1v2.3M52.2 44.5v2.4M53.7 43.4h.1M53.7 44.5h.1M174.7 50.3h.1M174.7 50.3v.4M260.1 49.2h.1M260.1 50.3h.1"/>
<path d="M260.1 49.2h3.1M260.1 50.3h3.1M261.6 52.7h.1M261.6 49.2h.1M261.6 46.9v2.3M261.6 50.3v2.4"/>
<circle cx="174.7" cy="49.5" r=".75"/>
</g>
<path d="M52.2 39.1h.1M52.2 39.1v2M52.2 48.8h.1M52.2 46.9v1.9M174.7 52.7h.1M174.7 50.7v2M261.6 44.9h.1M261.6 54.6h.1M261.6 44.9v2M261.6 52.7v1.9" fill="none" stroke="#f00" stroke-width=".17"/>
<circle cx="79.2" cy="95.1" r=".37" fill="#f0f"/>
<circle cx="79.2" cy="95.1" r=".37" fill="none" stroke="#f0f" stroke-width=".17"/>
<circle cx="236.5" cy="41" r=".37" fill="#f0f"/>
<circle cx="236.5" cy="41" r=".37" fill="none" stroke="#f0f" stroke-width=".17"/>
<circle cx="266.4" cy="56.5" r=".37" fill="#f0f"/>
<circle cx="266.4" cy="56.5" r=".37" fill="none" stroke="#f0f" stroke-width=".17"/>
<circle cx="270.3" cy="41" r=".37" fill="#f0f"/>
<circle cx="270.3" cy="41" r=".37" fill="none" stroke="#f0f" stroke-width=".17"/>
<circle cx="266.4" cy="41" r=".37" fill="#f0f"/>
<circle cx="266.4" cy="41" r=".37" fill="none" stroke="#f0f" stroke-width=".17"/>
<circle cx="240.4" cy="41" r=".37" fill="#f0f"/>
<circle cx="240.4" cy="41" r=".37" fill="none" stroke="#f0f" stroke-width=".17"/>
<circle cx="240.4" cy="56.5" r=".37" fill="#f0f"/>
<circle cx="240.4" cy="56.5" r=".37" fill="none" stroke="#f0f" stroke-width=".17"/>
<circle cx="232.6" cy="41" r=".37" fill="#f0f"/>
<circle cx="232.6" cy="41" r=".37" fill="none" stroke="#f0f" stroke-width=".17"/>
<circle cx="244.2" cy="41" r=".37" fill="#f0f"/>
<circle cx="244.2" cy="41" r=".37" fill="none" stroke="#f0f" stroke-width=".17"/>
<circle cx="240.4" cy="56.5" r=".37" fill="#f0f"/>
<circle cx="240.4" cy="56.5" r=".37" fill="none" stroke="#f0f" stroke-width=".17"/>
<circle cx="244.2" cy="56.5" r=".37" fill="#f0f"/>
<circle cx="244.2" cy="56.5" r=".37" fill="none" stroke="#f0f" stroke-width=".17"/>
<circle cx="149.6" cy="67.1" r=".38" fill="#f0f"/>
<circle cx="149.6" cy="67.1" r=".38" fill="none" stroke="#f0f" stroke-width=".17"/>
<circle cx="153.5" cy="67.1" r=".38" fill="#f0f"/>
<circle cx="153.5" cy="67.1" r=".38" fill="none" stroke="#f0f" stroke-width=".17"/>
<circle cx="155.4" cy="67.1" r=".38" fill="#f0f"/>
<circle cx="155.4" cy="67.1" r=".38" fill="none" stroke="#f0f" stroke-width=".17"/>
<circle cx="153.5" cy="67.1" r=".38" fill="#f0f"/>
<circle cx="153.5" cy="67.1" r=".38" fill="none" stroke="#f0f" stroke-width=".17"/>
<circle cx="151.6" cy="67.1" r=".38" fill="#f0f"/>
<circle cx="151.6" cy="67.1" r=".38" fill="none" stroke="#f0f" stroke-width=".17"/>
<circle cx="151.6" cy="67.1" r=".38" fill="#f0f"/>
<circle cx="151.6" cy="67.1" r=".38" fill="none" stroke="#f0f" stroke-width=".17"/>
<circle cx="163.2" cy="67.1" r=".38" fill="#f0f"/>
<circle cx="163.2" cy="67.1" r=".38" fill="none" stroke="#f0f" stroke-width=".17"/>
<circle cx="163.2" cy="54.5" r=".37" fill="#f0f"/>
<circle cx="163.2" cy="54.5" r=".37" fill="none" stroke="#f0f" stroke-width=".17"/>
<circle cx="165.1" cy="67.1" r=".38" fill="#f0f"/>
<circle cx="165.1" cy="67.1" r=".38" fill="none" stroke="#f0f" stroke-width=".17"/>
<circle cx="174.7" cy="67.1" r=".38" fill="#f0f"/>
<circle cx="174.7" cy="67.1" r=".38" fill="none" stroke="#f0f" stroke-width=".17"/>
<circle cx="121.6" cy="53.6" r=".38" fill="#f0f"/>
<circle cx="121.6" cy="53.6" r=".38" fill="none" stroke="#f0f" stroke-width=".17"/>
<circle cx="79.2" cy="108.6" r=".37" fill="#f0f"/>
<circle cx="79.2" cy="108.6" r=".37" fill="none" stroke="#f0f" stroke-width=".17"/>
<circle cx="52.2" cy="38.1" r=".38" fill="#f0f"/>
<circle cx="52.2" cy="38.1" r=".38" fill="none" stroke="#f0f" stroke-width=".17"/>
<circle cx="52.2" cy="55.5" r=".37" fill="#f0f"/>
<circle cx="52.2" cy="55.5" r=".37" fill="none" stroke="#f0f" stroke-width=".17"/>
<circle cx="23.2" cy="38.1" r=".38" fill="#f0f"/>
<circle cx="23.2" cy="38.1" r=".38" fill="none" stroke="#f0f" stroke-width=".17"/>
<circle cx="42.5" cy="38.1" r=".38" fill="#f0f"/>
<circle cx="42.5" cy="38.1" r=".38" fill="none" stroke="#f0f" stroke-width=".17"/>
<circle cx="42.5" cy="55.5" r=".37" fill="#f0f"/>
<circle cx="42.5" cy="55.5" r=".37" fill="none" stroke="#f0f" stroke-width=".17"/>
<circle cx="222" cy="43" r=".38" fill="#f0f"/>
<circle cx="222" cy="43" r=".38" fill="none" stroke="#f0f" stroke-width=".17"/>
<circle cx="217.2" cy="43" r=".38" fill="#f0f"/>
<circle cx="217.2" cy="43" r=".38" fill="none" stroke="#f0f" stroke-width=".17"/>
<circle cx="59.9" cy="100.9" r=".38" fill="#f0f"/>
<circle cx="59.9" cy="100.9" r=".38" fill="none" stroke="#f0f" stroke-width=".17"/>
<circle cx="222" cy="56.5" r=".37" fill="#f0f"/>
<circle cx="222" cy="56.5" r=".37" fill="none" stroke="#f0f" stroke-width=".17"/>
<circle cx="217.2" cy="56.5" r=".37" fill="#f0f"/>
<circle cx="217.2" cy="56.5" r=".37" fill="none" stroke="#f0f" stroke-width=".17"/>
<circle cx="174.7" cy="54.5" r=".37" fill="#f0f"/>
<circle cx="174.7" cy="54.5" r=".37" fill="none" stroke="#f0f" stroke-width=".17"/>
<circle cx="261.6" cy="41" r=".37" fill="#f0f"/>
<circle cx="261.6" cy="41" r=".37" fill="none" stroke="#f0f" stroke-width=".17"/>
<circle cx="270.3" cy="56.5" r=".37" fill="#f0f"/>
<circle cx="270.3" cy="56.5" r=".37" fill="none" stroke="#f0f" stroke-width=".17"/>
<circle cx="248.1" cy="41" r=".37" fill="#f0f"/>
<circle cx="248.1" cy="41" r=".37" fill="none" stroke="#f0f" stroke-width=".17"/>
<circle cx="251.9" cy="56.5" r=".37" fill="#f0f"/>
<circle cx="251.9" cy="56.5" r=".37" fill="none" stroke="#f0f" stroke-width=".17"/>
<circle cx="248.1" cy="56.5" r=".37" fill="#f0f"/>
<circle cx="248.1" cy="56.5" r=".37" fill="none" stroke="#f0f" stroke-width=".17"/>
<circle cx="236.5" cy="56.5" r=".37" fill="#f0f"/>
<circle cx="236.5" cy="56.5" r=".37" fill="none" stroke="#f0f" stroke-width=".17"/>
<circle cx="174.7" cy="52.6" r=".38" fill="#f0f"/>
<circle cx="174.7" cy="52.6" r=".38" fill="none" stroke="#f0f" stroke-width=".17"/>
<circle cx="236.5" cy="41" r=".37" fill="#f0f"/>
<circle cx="236.5" cy="41" r=".37" fill="none" stroke="#f0f" stroke-width=".17"/>
<g font-size="2.5">
<text x="227.8" y="192.8">B</text>
<text x="240" y="192.8">LAN9354</text>
<text x="286.9" y="193.4">A</text>
</g>
<g font-size="2.3" fill="#f00">
<text x="56" y="88.6">Note:</text>
<text x="56.7" y="91.1">OSCVSS need to connect to Chip gnd.</text>
</g>
<text font-size="2.2" x="231.7" y="30.6">Power Supply Filtering</text>
<text font-size="2" x="260.6" y="59.8" transform="rotate(-90 260.6 59.8)">Low ESR</text>
<g font-size="1.9" fill="#00f">
<text x="147.4" y="106.3" transform="rotate(-90 147.4 106.3)">OSC</text>
<text x="159" y="118.3" transform="rotate(-90 159 118.3)">INT PORT0</text>
<text x="147.4" y="129.1" transform="rotate(-90 147.4 129.1)">OTHER</text>
<text x="149.5" y="130.3" transform="rotate(-90 149.5 130.3)">SIGNALS</text>
<text x="151.3" y="143" transform="rotate(-90 151.3 143)">I2C</text>
<text x="160.9" y="139.5" transform="rotate(-90 160.9 139.5)">INT PORT1</text>
</g>
<text font-size="1.8" fill="#00f" x="130" y="97.5" transform="rotate(-90 130 97.5)">POWER</text>
<g font-size="1.7">
<text x="21.3" y="31.1">3V3</text>
<text x="54.1" y="31.1">VDD33TXRX1</text>
<text x="231.1" y="35.5">3V3</text>
<text x="259.7" y="36.9">VDDCR</text>
<text x="35.8" y="46.5">DNP</text>
<text x="102.7" y="47.1">3V3</text>
<text x="54.1" y="48.5">VDD33TXRX2</text>
<text x="142.3" y="49">3V3</text>
<text x="148.1" y="49">3V3</text>
<text x="161.2" y="49.4">VDDCR</text>
<text x="228.7" y="48.4" transform="rotate(-90 228.7 48.4)">DNP</text>
<text x="102.4" y="57.1">BLM18EG221SN1D</text>
<text x="211.5" y="54.4" transform="rotate(-90 211.5 54.4)">DNP</text>
<text x="35.8" y="63.9">DNP</text>
<text x="177.7" y="64.9">BLM18EG221SN1D</text>
<text x="134.9" y="67.5" transform="rotate(-90 134.9 67.5)">VDD33TXRX1</text>
<text x="136.8" y="67.5" transform="rotate(-90 136.8 67.5)">VDD33TXRX2</text>
<text x="133.8" y="84.1" transform="rotate(-90 133.8 84.1)">43</text>
<text x="135.7" y="84.1" transform="rotate(-90 135.7 84.1)">56</text>
<text x="141.5" y="84.1" transform="rotate(-90 141.5 84.1)">50</text>
<text x="143.5" y="84.1" transform="rotate(-90 143.5 84.1)">5</text>
<text x="149.2" y="84.1" transform="rotate(-90 149.2 84.1)">14</text>
<text x="151.2" y="84.1" transform="rotate(-90 151.2 84.1)">18</text>
<text x="153.1" y="84.1" transform="rotate(-90 153.1 84.1)">28</text>
<text x="155" y="84.1" transform="rotate(-90 155 84.1)">31</text>
<text x="157" y="84.1" transform="rotate(-90 157 84.1)">41</text>
<text x="162.8" y="84.1" transform="rotate(-90 162.8 84.1)">6</text>
<text x="164.7" y="84.1" transform="rotate(-90 164.7 84.1)">22</text>
<text x="166.6" y="84.1" transform="rotate(-90 166.6 84.1)">32</text>
<text x="172.4" y="84.1" transform="rotate(-90 172.4 84.1)">48</text>
<text x="174.3" y="84.1" transform="rotate(-90 174.3 84.1)">51</text>
<text x="78.8" y="96.6" transform="rotate(-90 78.8 96.6)">2</text>
<text x="124.2" y="100.5">3</text>
<text x="83.6" y="103.3">25ppm</text>
<text x="103.3" y="106.4">3V3</text>
<text x="124.2" y="102.4">1</text>
<text x="124.2" y="104.4">2</text>
<text x="124.2" y="106.3">4</text>
<text x="181.9" y="102.4">9</text>
<text x="78.8" y="108.1" transform="rotate(-90 78.8 108.1)">1</text>
<text x="124.2" y="110.2">7</text>
<text x="181.9" y="112.1">45</text>
<text x="181.9" y="110.2">44</text>
<text x="104.3" y="116">1%</text>
<text x="123.2" y="117.9">11</text>
<text x="123.2" y="114">49</text>
<text x="181.9" y="115.9">47</text>
<text x="181.9" y="114">46</text>
<text x="91.7" y="125.7">DNP</text>
<text x="123.2" y="121.7">38</text>
<text x="124.2" y="125.6">8</text>
<text x="123.2" y="129.5">35</text>
<text x="181.9" y="129.5">55</text>
<text x="181.9" y="131.4">54</text>
<text x="123.2" y="137.2">37</text>
<text x="181.9" y="133.3">53</text>
<text x="181.9" y="135.2">52</text>
<text x="123.2" y="139.1">36</text>
<text x="181.9" y="141">10</text>
<text x="123.2" y="144.9">42</text>
<text x="123.2" y="146.8">40</text>
<text x="123.2" y="148.8">39</text>
<text x="123.2" y="150.7">29</text>
<text x="123.2" y="152.6">16</text>
<text x="123.2" y="154.5">15</text>
<text x="123.2" y="156.5">13</text>
<text x="123.2" y="158.4">12</text>
<text x="174.3" y="164" transform="rotate(-90 174.3 164)">27</text>
<text x="178.2" y="164" transform="rotate(-90 178.2 164)">57</text>
<text x="233.6" y="189.4">EVB-LAN9354</text>
<text x="262.6" y="189.4">LAN9252 (Part1)</text>
<text x="227.7" y="195.2">Friday, June 19, 2015</text>
<text x="262.6" y="192.3">EVB-LAN9354-REV-A</text>
<text x="279.9" y="195.2">4</text>
<text x="287.7" y="195.2">8</text>
</g>
<g font-size="1.7" fill="#000080">
<text x="30.9" y="35.9">FB2</text>
<text x="36.7" y="35.9">2A/0.05DCR</text>
<text x="35.8" y="42.7">C7</text>
<text x="35.8" y="44.6">1.0uF</text>
<text x="52.2" y="42.7">C8</text>
<text x="52.2" y="46.5">0.1uF</text>
<text x="211.7" y="47.6" transform="rotate(-90 211.7 47.6)">C9</text>
<text x="30.9" y="53.3">FB3</text>
<text x="36.7" y="53.3">2A/0.05DCR</text>
<text x="107.2" y="51.4">FB4</text>
<text x="113" y="51.4">2A/0.05DCR</text>
<text x="175.7" y="48.5">TP3</text>
<text x="175.7" y="50.4">SMT</text>
<text x="216.5" y="48.6" transform="rotate(-90 216.5 48.6)">C10</text>
<text x="221.4" y="48.6" transform="rotate(-90 221.4 48.6)">C11</text>
<text x="226.2" y="48.6" transform="rotate(-90 226.2 48.6)">C12</text>
<text x="231.9" y="48.8" transform="rotate(-90 231.9 48.8)">C13</text>
<text x="235.8" y="48.6" transform="rotate(-90 235.8 48.6)">C14</text>
<text x="239.7" y="48.8" transform="rotate(-90 239.7 48.8)">C15</text>
<text x="243.5" y="48.8" transform="rotate(-90 243.5 48.8)">C16</text>
<text x="247.4" y="48.8" transform="rotate(-90 247.4 48.8)">C17</text>
<text x="253.6" y="48.8" transform="rotate(-90 253.6 48.8)">C18</text>
<text x="260.9" y="49.2" transform="rotate(-90 260.9 49.2)">C19</text>
<text x="263.2" y="53.8" transform="rotate(-90 263.2 53.8)">1uF</text>
<text x="268.1" y="48.8" transform="rotate(-90 268.1 48.8)">C20</text>
<text x="271.9" y="48.8" transform="rotate(-90 271.9 48.8)">C21</text>
<text x="275.8" y="48.8" transform="rotate(-90 275.8 48.8)">C22</text>
<text x="214" y="55.3" transform="rotate(-90 214 55.3)">1.0uF</text>
<text x="218.8" y="55.3" transform="rotate(-90 218.8 55.3)">0.1uF</text>
<text x="223.6" y="55.3" transform="rotate(-90 223.6 55.3)">0.1uF</text>
<text x="228.7" y="55.2" transform="rotate(-90 228.7 55.2)">1.0uF</text>
<text x="234.3" y="55.3" transform="rotate(-90 234.3 55.3)">0.1uF</text>
<text x="238.1" y="55.3" transform="rotate(-90 238.1 55.3)">0.1uF</text>
<text x="242" y="55.3" transform="rotate(-90 242 55.3)">0.1uF</text>
<text x="245.9" y="55.3" transform="rotate(-90 245.9 55.3)">0.1uF</text>
<text x="249.7" y="55.3" transform="rotate(-90 249.7 55.3)">0.1uF</text>
<text x="253.6" y="55.3" transform="rotate(-90 253.6 55.3)">0.1uF</text>
<text x="268.1" y="55.8" transform="rotate(-90 268.1 55.8)">470pF</text>
<text x="271.9" y="55.3" transform="rotate(-90 271.9 55.3)">0.1uF</text>
<text x="275.8" y="55.3" transform="rotate(-90 275.8 55.3)">0.1uF</text>
<text x="35.8" y="60">C23</text>
<text x="35.8" y="62">1.0uF</text>
<text x="52.2" y="60">C24</text>
<text x="52.2" y="63.9">0.1uF</text>
<text x="116.8" y="60">C25</text>
<text x="177.8" y="61">FB5</text>
<text x="177.8" y="63.3">2A/0.05DCR</text>
<text x="120.9" y="66.9" transform="rotate(-90 120.9 66.9)">0.1uF</text>
<text x="123.6" y="85.1">U4A</text>
<text x="62.8" y="96.7">C26</text>
<text x="68.6" y="96.7">18pF</text>
<text x="83.6" y="101.6">25.000MHz</text>
<text x="72.4" y="102.5">Y1</text>
<text x="62.8" y="110.2">C27</text>
<text x="68.6" y="110.2">18pF</text>
<text x="92.7" y="114.1">R10</text>
<text x="103.3" y="114.1">12.1K</text>
<text x="89.8" y="123.7">WHITE</text>
<text x="91.7" y="121.8">TP4</text>
<text x="147.7" y="162.3">LAN9354_QFN56</text>
</g>
<g font-size="1.7" fill="#f00">
<text x="204.1" y="40.7">VDD12TX2</text>
<text x="204.1" y="38.7">VDD12TX1</text>
<text x="172.5" y="79.3" transform="rotate(-90 172.5 79.3)">VDD12TX1</text>
<text x="174.4" y="79.3" transform="rotate(-90 174.4 79.3)">VDD12TX2</text>
<text x="107.6" y="104.4">OSCO</text>
<text x="107.6" y="102.4">OSCI</text>
<text x="191.2" y="103.3">FXSDA/FXLOSA</text>
<text x="111.4" y="110.2">REG_EN</text>
<text x="191.2" y="111">TXNA</text>
<text x="191.2" y="112.9">TXPA</text>
<text x="105.8" y="118.7">RST#</text>
<text x="111.4" y="114">RBIAS</text>
<text x="191.2" y="116.8">RXPA</text>
<text x="191.2" y="114.9">RXNA</text>
<text x="106.6" y="121.8">IRQ</text>
<text x="96" y="126.4">ATEST/FXLOSEN</text>
<text x="191.2" y="130.3">TXNB</text>
<text x="191.2" y="132.2">TXPB</text>
<text x="191.2" y="134.2">RXNB</text>
<text x="191.2" y="136.1">RXPB</text>
<text x="102.6" y="140">I2C2_SDA</text>
<text x="102.7" y="138">I2C2_SCL</text>
<text x="191.2" y="141.9">FXSDB/FXLOSB</text>
<text x="105.7" y="145.8">GPIO0</text>
<text x="105.7" y="147.7">GPIO1</text>
<text x="105.7" y="149.6">GPIO2</text>
<text x="105.7" y="151.6">GPIO3</text>
<text x="105.7" y="153.5">GPIO4</text>
<text x="105.7" y="155.4">GPIO5</text>
<text x="105.7" y="157.4">GPIO6</text>
<text x="105.7" y="159.3">GPIO7</text>
</g>
<g font-size="1.7" fill="#004080">
<text x="142.7" y="95.9" transform="rotate(-90 142.7 95.9)">VDD33BIAS</text>
<text x="144.7" y="92" transform="rotate(-90 144.7 92)">VDD33</text>
<text x="150.4" y="93.8" transform="rotate(-90 150.4 93.8)">VDDIO_1</text>
<text x="152.4" y="93.8" transform="rotate(-90 152.4 93.8)">VDDIO_2</text>
<text x="154.3" y="93.8" transform="rotate(-90 154.3 93.8)">VDDIO_3</text>
<text x="156.2" y="93.8" transform="rotate(-90 156.2 93.8)">VDDIO_4</text>
<text x="158.2" y="93.8" transform="rotate(-90 158.2 93.8)">VDDIO_5</text>
<text x="164" y="94.4" transform="rotate(-90 164 94.4)">VDDCR_1</text>
<text x="165.9" y="94.4" transform="rotate(-90 165.9 94.4)">VDDCR_2</text>
<text x="167.8" y="94.4" transform="rotate(-90 167.8 94.4)">VDDCR_3</text>
<text x="173.6" y="95.2" transform="rotate(-90 173.6 95.2)">VDD12TX1</text>
<text x="175.6" y="95.2" transform="rotate(-90 175.6 95.2)">VDD12TX2</text>
<text x="127.5" y="101.7">OSCVDD12</text>
<text x="135" y="97.5" transform="rotate(-90 135 97.5)">VDD33TXRX1</text>
<text x="136.9" y="97.5" transform="rotate(-90 136.9 97.5)">VDD33TXRX2</text>
<text x="127.5" y="103.6">OSCI</text>
<text x="127.5" y="105.6">OSCO</text>
<text x="127.5" y="107.5">OSCVSS</text>
<text x="157.9" y="103.6">FXSDENA/FXSDA/FXLOSA</text>
<text x="127.5" y="111.4">REG_EN</text>
<text x="174.9" y="111.4">TXNA</text>
<text x="175" y="113.3">TXPA</text>
<text x="127.5" y="119.1">RST#</text>
<text x="127.5" y="115.2">RBIAS</text>
<text x="174.7" y="115.2">RXNA</text>
<text x="174.9" y="117.1">RXPA</text>
<text x="127.5" y="122.9">IRQ</text>
<text x="127.5" y="126.8">ATEST/FXLOSEN</text>
<text x="127.5" y="130.7">TESTMODE</text>
<text x="174.9" y="130.7">TXNB</text>
<text x="174.7" y="134.5">RXNB</text>
<text x="174.9" y="136.4">RXPB</text>
<text x="175" y="132.6">TXPB</text>
<text x="127.5" y="138.4">I2CSCL/EESCL/TCK</text>
<text x="127.5" y="140.3">I2CSDA/EESDA/TMS</text>
<text x="157.9" y="142.2">FXSDENB/FXSDB/FXLOSB</text>
<text x="127.5" y="146.1">GPIO0/LED0/TDO/LEDPOL0/MNGT0</text>
<text x="127.5" y="148">GPIO1/LED1/TDI/LEDPOL1</text>
<text x="127.5" y="150">GPIO2/LED2/LEDPOL2/E2PSIZE</text>
<text x="127.5" y="151.9">GPIO3/LED3/LEDPOL3/EEEEN</text>
<text x="127.5" y="153.8">GPIO4/LED4/LEDPOL4/1588EN</text>
<text x="127.5" y="155.7">GPIO5/LED5/LEDPOL5/PHYADD</text>
<text x="127.5" y="157.7">GPIO6</text>
<text x="127.5" y="159.6">GPIO7</text>
<text x="175.6" y="159.8" transform="rotate(-90 175.6 159.8)">Reserved</text>
<text x="179.4" y="159.8" transform="rotate(-90 179.4 159.8)">GND</text>
</g>
<g font-size="1.4">
<text x="30.9" y="11.6">5</text>
<text x="88.9" y="11.6">4</text>
<text x="146.8" y="11.6">3</text>
<text x="204.7" y="11.6">2</text>
<text x="262.6" y="11.6">1</text>
<text x=".5" y="36.2">D</text>
<text x="292.1" y="36.2">D</text>
<text x=".5" y="82.1">C</text>
<text x="292.1" y="82.1">C</text>
<text x=".5" y="127.9">B</text>
<text x="292.1" y="127.9">B</text>
<text x=".5" y="173.8">A</text>
<text x="292.1" y="173.8">A</text>
<text x="279.9" y="181.4">Chennai</text>
<text x="279.9" y="183.1">India</text>
<text x="222.5" y="191.3">Size:</text>
<text x="255.3" y="189">Page:</text>
<text x="256.8" y="190.9">Board</text>
<text x="30.9" y="196.9">5</text>
<text x="88.9" y="196.9">4</text>
<text x="146.8" y="196.9">3</text>
<text x="204.7" y="196.9">2</text>
<text x="222.5" y="194.8">Date:</text>
<text x="262.6" y="196.9">1</text>
<text x="274.2" y="194.8">Sheet</text>
</g>
<g font-size="1.3">
<text x="222.5" y="189">Part Number:</text>
<text x="233.6" y="190.9">Project</text>
<text x="286.9" y="190.9">Rev</text>
<text x="233.6" y="192.8">Name:</text>
<text x="256.8" y="192.6">Name:</text>
<text x="283.8" y="194.7">of</text>
</g>
</svg>
